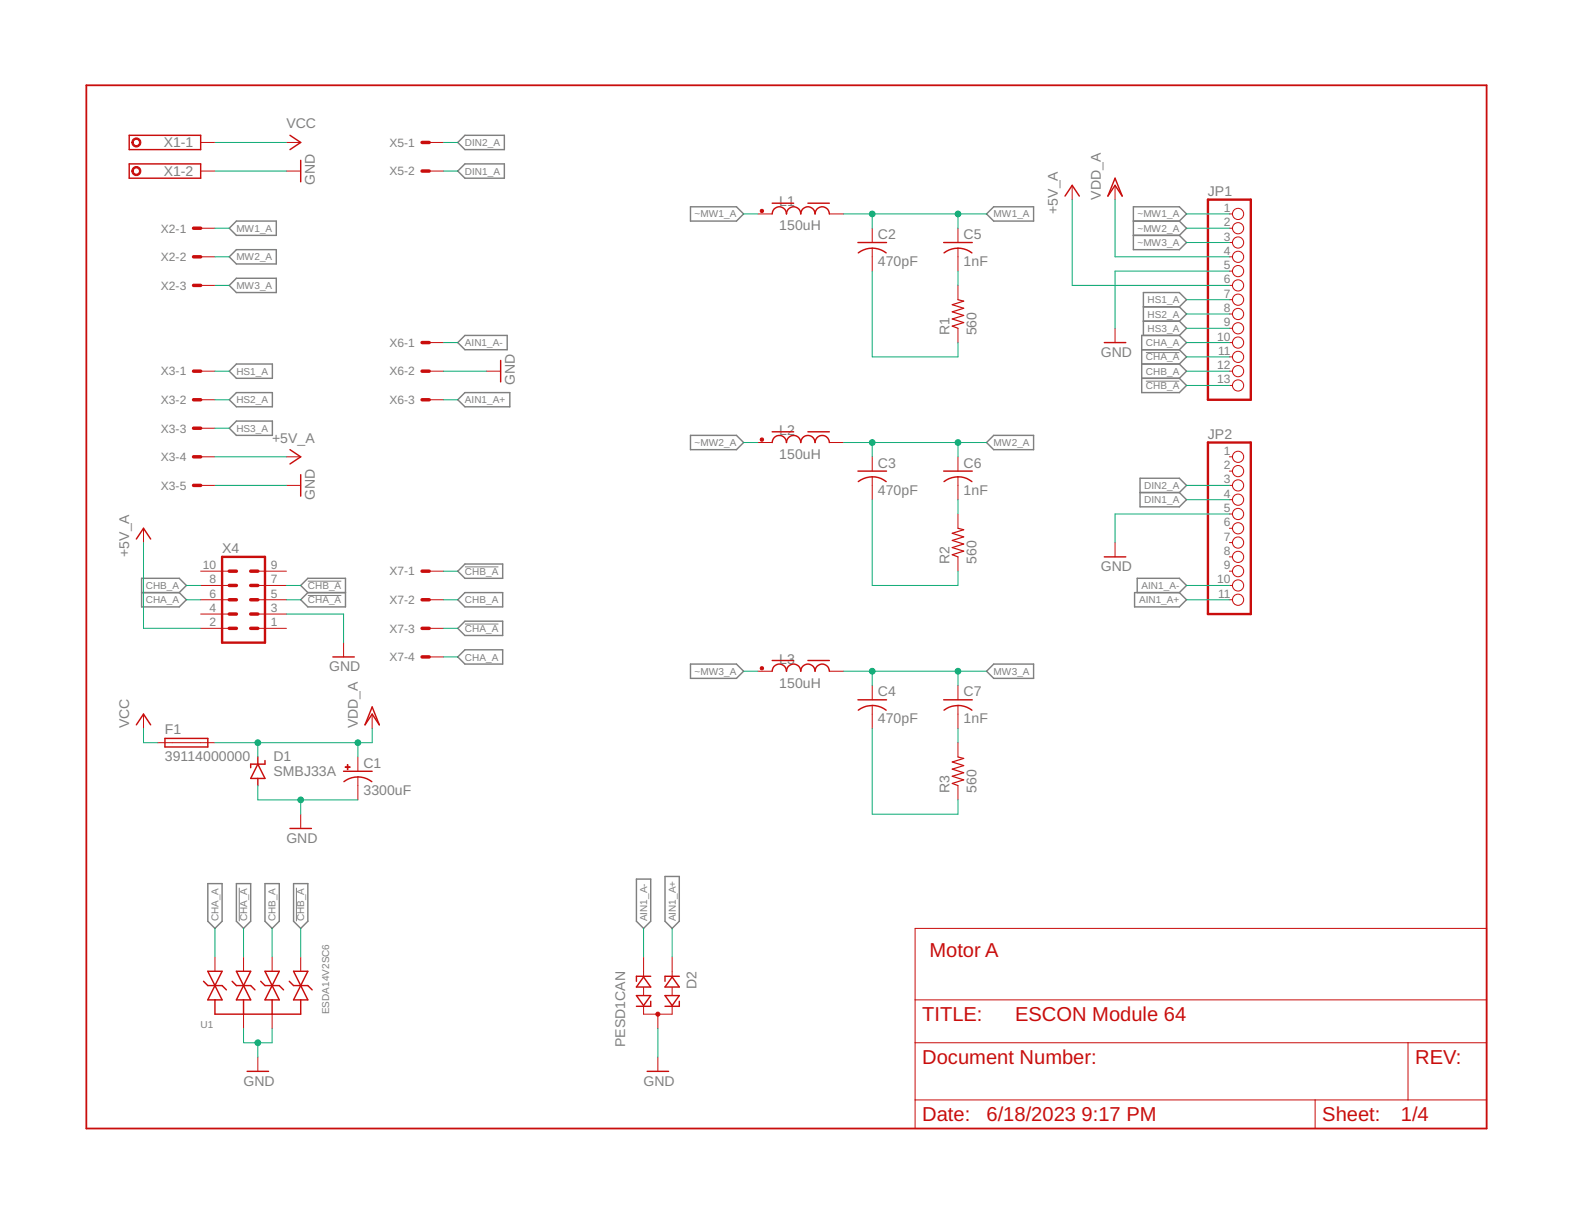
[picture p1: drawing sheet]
<svg xmlns="http://www.w3.org/2000/svg" width="279mm" height="216mm" viewBox="0 0 279 216" stroke-linecap="round" stroke-linejoin="round" font-family="sans-serif">
<g fill="none" stroke="#808080" stroke-width=".25">
<path d="M81.4 25.3l1.2-1.3h7v2.6h-7zM81.4 30.4l1.2-1.3h7v2.6h-7zM122.7 36.7h8.2l1.3 1.3-1.3 1.3h-8.2zM175.3 38l1.3-1.3h7.1v2.6h-7.1zM201.4 39.3h8.2M209.6 39.3l1.3-1.3-1.3-1.3h-8.2v7.7h8.2l1.3-1.3-1.3-1.3M209.6 39.3l1.3 1.3-1.3 1.2M40.7 40.6l1.3-1.3h7.1v2.5h-7.1zM40.7 45.6l1.3-1.2h7.1v2.5h-7.1zM40.7 50.7l1.3-1.3h7.1v2.6h-7.1zM82.6 59.6h7.5v2.5h-7.5l-1.2-1.2zM201.4 41.8h8.2"/>
<path d="M203.2 54.5h6.4M203.2 57.1h6.4M209.6 54.5l1.3-1.2-1.3-1.3h-6.4v7.6M209.6 59.6h-6.7v10.2h6.7l1.3-1.3-1.3-1.3M209.6 54.5l1.3 1.3-1.3 1.3M209.6 57.1l1.3 1.2-1.3 1.3M209.6 59.6l1.3 1.3-1.3 1.2M40.7 76.1l1.3-1.3h6.4v2.6h-6.4zM40.7 66l1.3-1.3h6.4v2.5h-6.4zM40.7 71l1.3-1.2h6.4v2.5h-6.4zM82.6 69.8h8v2.5h-8l-1.2-1.3zM122.7 77.4h8.2l1.3 1.2-1.3 1.3h-8.2z"/>
<path d="M175.3 78.6l1.3-1.2h7.1v2.5h-7.1zM202.9 64.7h6.7M202.9 67.2h6.7M202.9 62.1h6.7M209.6 62.1l1.3 1.3-1.3 1.3M209.6 64.7l1.3 1.3-1.3 1.2M202.6 85h7l1.3 1.3-1.3 1.2 1.3 1.3-1.3 1.3h-7zM202.6 87.5h7M25.2 105.3h6.7M25.2 102.8h6.7l1.2 1.2-1.2 1.3 1.2 1.3-1.2 1.2h-6.7zM53.4 104l1.3-1.2h6.7v5h-6.7l-1.3-1.2 1.3-1.3zM54.7 105.3h6.7"/>
<path d="M81.4 111.7l1.2-1.3h6.7v2.5h-6.7zM81.4 101.5l1.2-1.3h6.7v2.6h-6.7zM81.4 116.7l1.2-1.2h6.7v2.5h-6.7zM82.6 105.3h6.7v2.5h-6.7l-1.2-1.2zM122.7 118h8.2l1.3 1.3-1.3 1.2h-8.2zM175.3 119.3l1.3-1.3h7.1v2.5h-7.1zM201.7 105.3h7.9l1.3 1.3-1.3 1.2h-7.9zM202.1 105.3v-2.5h7.5l1.3 1.2-1.3 1.3M36.9 157h2.6v6.7l-1.3 1.3-1.3-1.3zM42 157h2.6v6.7l-1.3 1.3-1.3-1.3zM47.1 157h2.5v6.7l-1.2 1.3-1.3-1.3zM52.2 157h2.5v6.7l-1.3 1.3-1.2-1.3z"/>
<path d="M113.1 156.2h2.6v7.5l-1.3 1.3-1.3-1.3zM118.2 155.7h2.5v8l-1.2 1.3-1.3-1.3z"/>
</g>
<path d="M203.7 62.7h5.9M203.7 67.7h5.9M54.7 105.8h6M54.7 103.3h6M82.6 110.9h6M82.6 100.7h6M42.5 157.8v5.9M52.7 157.8v5.9" fill="none" stroke="#808080" stroke-width=".18"/>
<path d="M15.3 15.2h248.9v185.3h-248.9z" fill="none" stroke="#c90d0c" stroke-width=".32"/>
<g fill="none" stroke="#c90d0c" stroke-width=".18">
<path d="M35.7 25.3h2.5M35.7 30.4h2.5M50.9 25.3h2.5M50.9 30.4h2.5M76.3 25.3h2.5M76.3 30.4h2.5M134.7 38h2.5M147.4 38h2.5M190.6 32.9v2.6M198.2 32.9v2.6M218.5 38h.6M35.7 40.6h2.5"/>
<path d="M35.7 45.6h2.5M35.7 50.7h2.5M155 40.6v2.5M155 44.1v4.1M170.3 40.6v2.5M170.3 44.1v4.1M170.3 50.7v2.6M170.3 58.3v2.6M198.2 58.3v2.6M218.5 40.6h.6M218.5 43.1h.6M218.5 45.6h.6"/>
<path d="M218.5 48.2h.6M218.5 50.7h.6M218.5 53.3h.6M218.5 55.8h.6M218.5 58.3h.6M35.7 66h2.5M35.7 71h2.5M35.7 76.1h2.5M76.3 60.9h2.5M76.3 66h2.5M76.3 71h2.5M86.4 66h2.6"/>
<path d="M134.7 78.6h2.5M147.4 78.6h2.5M218.5 60.9h.6M218.5 63.4h.6M218.5 66h.6M218.5 68.5h.6M25.5 93.9v2.5M35.7 81.2h2.5M35.7 86.3h2.5M50.9 81.2h2.5M50.9 86.3h2.5M155 81.2v2.5"/>
<path d="M155 84.7v4.1M170.3 81.2v2.5M170.3 84.7v4.1M170.3 91.3v2.6M170.3 99v2.5M198.2 96.4v2.6M218.5 81.2h.6M218.5 83.7h.6M218.5 86.3h.6M218.5 88.8h.6M218.5 91.3h.6M218.5 93.9h.6"/>
<path d="M218.5 96.4h.6M218.5 99h.6M35.7 101.5h5M35.7 104h5M35.7 106.6h5M35.7 111.7h5M35.7 109.1h5M45.8 101.5h5.1M45.8 104h5.1M45.8 106.6h5.1M45.8 111.7h5.1M45.8 109.1h5.1"/>
<path d="M61.1 114.2v2.5M76.3 101.5h2.5M76.3 106.6h2.5M76.3 111.7h2.5M76.3 116.7h2.5M134.7 119.3h2.5M147.4 119.3h2.5M218.5 101.5h.6M218.5 104h.6M218.5 106.6h.6M25.5 126.9v2.5M28 132h10.2"/>
<path d="M63.6 134.5v2.6M63.6 138.1v4M66.1 126.9v2.5M155 121.8v2.6M155 125.4v4M170.3 121.8v2.6M170.3 125.4v4M170.3 132v2.5M170.3 139.6v2.5M53.4 144.7v2.5M38.2 170.1v2.5M43.3 170.1v2.5"/>
<path d="M48.4 170.1v2.5M53.4 170.1v2.5M114.4 178.9v1.3h5.1v-1.3M114.4 170.1v3.4M114.4 175.5v1.4M119.5 170.1v3.4M119.5 175.5v1.4M162.6 165h101.6v35.5h-101.6zM162.6 177.7h101.6M43.3 180.2v2.6M45.8 187.8v2.6M48.4 180.2v2.6"/>
<path d="M116.9 180.2v2.6M116.9 187.8v2.6M162.6 185.3h101.6M162.6 195.5h101.6M233.7 195.5v5M250.3 185.3v10.2"/>
<circle cx="220" cy="38" r=".99"/>
<circle cx="220" cy="40.6" r=".99"/>
<circle cx="220" cy="43.1" r=".99"/>
<circle cx="220" cy="53.3" r=".99"/>
<circle cx="220" cy="58.3" r=".99"/>
<circle cx="220" cy="50.7" r=".99"/>
<circle cx="220" cy="55.8" r=".99"/>
<circle cx="220" cy="45.6" r=".99"/>
<circle cx="220" cy="48.2" r=".99"/>
<circle cx="220" cy="66" r=".99"/>
<circle cx="220" cy="68.5" r=".99"/>
<circle cx="220" cy="60.9" r=".99"/>
<circle cx="220" cy="63.4" r=".99"/>
<circle cx="220" cy="91.3" r=".99"/>
<circle cx="220" cy="88.8" r=".99"/>
<circle cx="220" cy="93.9" r=".99"/>
<circle cx="220" cy="99" r=".99"/>
<circle cx="220" cy="96.4" r=".99"/>
<circle cx="220" cy="86.3" r=".99"/>
<circle cx="220" cy="81.2" r=".99"/>
<circle cx="220" cy="83.7" r=".99"/>
<circle cx="220" cy="106.6" r=".99"/>
<circle cx="220" cy="101.5" r=".99"/>
<circle cx="220" cy="104" r=".99"/>
</g>
<g fill="none" stroke="#c90d0c" stroke-width=".25">
<path d="M23 24h12.7v2.6h-12.7zM23 29.1h12.7v2.6h-12.7zM51.5 24l1.9 1.3-1.9 1.3M53.4 28.5v3.8M137.2 38a1.27 1.27 0 0 1 1.3-1.3 1.27 1.27 0 0 1 1.3 1.3 1.27 1.27 0 0 1 1.3-1.3 1.27 1.27 0 0 1 1.2 1.3 1.27 1.27 0 0 1 1.3-1.3 1.27 1.27 0 0 1 1.3 1.3 1.27 1.27 0 0 1 1.2-1.3 1.27 1.27 0 0 1 1.3 1.3M137.2 36.1h3.9M143.6 36.1h3.8M189.3 34.8l1.3-1.9 1.2 1.9M198.2 31.7l1.3 3.1-1.3-1.9-1.3 1.9zM152.5 43.1h5.1M155 44.1a4.2 4.2 0 0 1 2.5 .8M155 44.1a3.9 3.9 0 0 0-2.5 .8"/>
<path d="M167.7 43.1h5.1M170.3 44.1a4.2 4.2 0 0 1 2.4 .8M170.3 44.1a3.9 3.9 0 0 0-2.5 .8M51.5 79.9l1.9 1.3-1.9 1.2M89 64.1v3.8M137.2 78.6a1.27 1.27 0 0 1 1.3-1.2 1.27 1.27 0 0 1 1.3 1.2 1.27 1.27 0 0 1 1.3-1.2 1.27 1.27 0 0 1 1.2 1.2 1.27 1.27 0 0 1 1.3-1.2 1.27 1.27 0 0 1 1.3 1.2 1.27 1.27 0 0 1 1.2-1.2 1.27 1.27 0 0 1 1.3 1.2M137.2 76.7h3.9M143.6 76.7h3.8M196.3 60.9h3.8M24.2 95.8l1.3-1.9 1.3 1.9M53.4 84.3v3.9M152.5 83.7h5.1"/>
<path d="M152.5 85.6a4 4 0 0 1 5 0M167.7 83.7h5.1M167.8 85.6a4 4 0 0 1 4.9 0M196.3 99h3.8M59.2 116.7h3.8M137.2 119.3a1.27 1.27 0 0 1 1.3-1.3 1.27 1.27 0 0 1 1.3 1.3 1.27 1.27 0 0 1 1.3-1.3 1.27 1.27 0 0 1 1.2 1.3 1.27 1.27 0 0 1 1.3-1.3 1.27 1.27 0 0 1 1.3 1.3 1.27 1.27 0 0 1 1.2-1.3 1.27 1.27 0 0 1 1.3 1.3M137.2 117.4h3.9M143.6 117.4h3.8M24.2 128.8l1.3-1.9 1.3 1.9M29.3 131.2h7.6v1.5h-7.6zM45.8 135.8l1.3 2.5h-2.5zM45.8 134.5v1.3"/>
<path d="M45.8 138.3v1.3M47.1 135.1v.7h-2.5v.6M61.1 137.1h5M61.1 138.9a4 4 0 0 1 5 0M66.1 125.6l1.3 3.2-1.3-1.9-1.2 1.9zM152.5 124.4h5.1M155 125.3a4.2 4.2 0 0 1 2.5 .9M155 125.4a3.9 3.9 0 0 0-2.5 .8M167.7 124.4h5.1M170.3 125.3a4.2 4.2 0 0 1 2.4 .9M170.3 125.4a3.9 3.9 0 0 0-2.5 .8M51.5 147.2h3.9"/>
<path d="M36.2 174.4l.7 .7h2.6l.7 .8M36.9 172.6l2.6 5.1h-2.6l2.6-5.1zM38.2 177.7v2.5h15.2v-2.5M41.3 174.4l.7 .7h2.6l.7 .8M42 172.6h2.6l-2.6 5.1h2.6zM43.3 177.7v2.5M46.3 174.4l.8 .7h2.5l.8 .8M47.1 172.6h2.5l-2.5 5.1h2.5zM48.4 177.7v2.5M51.4 174.4l.8 .7h2.5l.8 .8M52.2 172.6h2.5l-2.5 5.1h2.5zM113.1 176.9h2.6l-1.3 1.8z"/>
<path d="M114.4 173.6l1.3 1.8h-2.6zM115.7 177.9v.9h-2.6M115.7 173.5h-2.6v.9M118.2 176.9h2.5l-1.2 1.8zM119.5 173.6l1.2 1.8h-2.5zM120.7 177.9v.9h-2.5M120.7 173.5h-2.5v.9M43.9 190.4h3.8M115 190.4h3.8"/>
</g>
<g fill="#c90d0c" stroke="#c90d0c" stroke-width=".18">
<path d="M61.3 136.2h.9v.2h-.9z"/>
<path d="M61.7 135.9h.1v.9h-.1z"/>
</g>
<g fill="#c90d0c" stroke="#c90d0c" stroke-width=".18">
<path d="M135.2 37.3h.4v.4h-.4z" fill-rule="evenodd"/>
<path d="M135.2 118.5h.4v.5h-.4z" fill-rule="evenodd"/>
<path d="M23.6 24.8a.81 .81 0 0 1 1.3 .1 .81 .81 0 0 1-.4 1.2 .81 .81 0 0 1-1.1-.8h.3a.56 .56 0 0 1 .8-.5 .56 .56 0 0 1 .1 1 .56 .56 0 0 1-.9-.3v-.2h-.3z" fill-rule="evenodd"/>
<path d="M23.6 29.9a.81 .81 0 0 1 1.3 0 .81 .81 0 0 1-.4 1.3 .81 .81 0 0 1-1.1-.8h.3a.56 .56 0 0 1 .8-.5 .56 .56 0 0 1 .1 1 .56 .56 0 0 1-.9-.3v-.2h-.3z" fill-rule="evenodd"/>
<circle cx="116.9" cy="180.2" r=".36"/>
<circle cx="135.4" cy="78.1" r=".31"/>
</g>
<path d="M170.3 53.3l1 .2-2.1 .6 2.1 .7-2.1 .6 2.1 .6-2.1 .7 2.1 .6-2.1 .7 1.1 .3M170.3 93.9l1 .2-2.1 .7 2.1 .6-2.1 .6 2.1 .7-2.1 .6 2.1 .6-2.1 .7 1.1 .4M170.3 134.5l1 .3-2.1 .6 2.1 .6-2.1 .7 2.1 .6-2.1 .6 2.1 .7-2.1 .6 1.1 .4" fill="none" stroke="#c90d0c" stroke-width=".21"/>
<path d="M214.7 35.5h7.6v35.5h-7.6zM214.7 78.6h7.6v30.5h-7.6zM39.5 99h7.6v15.2h-7.6z" fill="none" stroke="#c90d0c" stroke-width=".42"/>
<g fill="none" stroke="#c90d0c" stroke-width=".61">
<path d="M75 30.4h1.3M75 25.3h1.3M34.4 40.6h1.3M34.4 45.6h1.3M34.4 50.7h1.3M34.4 66h1.3M34.4 71h1.3M34.4 76.1h1.3M75 66h1.3M75 71h1.3M75 60.9h1.3M34.4 81.2h1.3"/>
<path d="M34.4 86.3h1.3M40.7 101.5h1.3M40.7 104h1.3M40.7 106.6h1.3M40.7 109.1h1.3M40.7 111.7h1.3M44.6 101.5h1.2M44.6 104h1.2M44.6 106.6h1.2M44.6 109.1h1.2M44.6 111.7h1.2M75 101.5h1.3"/>
<path d="M75 106.6h1.3M75 111.7h1.3M75 116.7h1.3"/>
</g>
<g fill="none" stroke="#0dab76" stroke-width=".18">
<path d="M38.2 30.4h12.7M38.2 25.3h12.7M78.8 30.4h2.6M78.8 25.3h2.6M132.2 38h2.5M149.9 38h25.4M155 38v2.6M170.3 38v2.6M190.6 35.5v15.2h27.9M198.2 35.5v10.1h20.3M210.9 38h7.6M38.2 40.6h2.5"/>
<path d="M38.2 45.6h2.5M38.2 50.7h2.5M155 48.2v15.2h15.3v-2.5M170.3 48.2v2.5M210.9 40.6h7.6M210.9 53.3h7.6M210.9 55.8h7.6M210.9 58.3h7.6M210.9 43.1h7.6M218.5 48.2h-20.3v10.1M38.2 66h2.5M38.2 71h2.5"/>
<path d="M38.2 76.1h2.5M78.8 66h7.6M78.8 71h2.6M78.8 60.9h2.6M132.2 78.6h2.5M149.9 78.6h25.4M155 78.6v2.6M170.3 78.6v2.6M210.9 66h7.6M210.9 63.4h7.6M210.9 60.9h7.6M210.9 68.5h7.6"/>
<path d="M25.5 96.4v15.3h10.2M38.2 86.3h12.7M38.2 81.2h12.7M155 88.8v15.2h15.3v-2.5M170.3 88.8v2.5M210.9 88.8h7.6M210.9 86.3h7.6M218.5 91.3h-20.3v5.1M33.1 106.6h2.6M33.1 104h2.6M50.9 106.6h2.5M50.9 104h2.5"/>
<path d="M50.9 109.1h10.2v5.1M78.8 106.6h2.6M78.8 111.7h2.6M78.8 116.7h2.6M78.8 101.5h2.6M132.2 119.3h2.5M149.9 119.3h25.4M155 119.3v2.5M170.3 119.3v2.5M210.9 106.6h7.6M210.9 104h7.6M25.5 129.4v2.6h2.5"/>
<path d="M45.8 132v2.5M45.8 139.6v2.5h17.8M63.6 132v2.5M66.1 129.4v2.6h-27.9M155 129.4v15.3h15.3v-2.6M170.3 129.4v2.6M53.4 142.1v2.6M38.2 165v5.1M43.3 165v5.1M48.4 165v5.1M53.4 165v5.1M114.4 165v5.1"/>
<path d="M119.5 165v5.1M43.3 182.8v2.5h5.1v-2.5M45.8 185.3v2.5M116.9 182.8v5"/>
</g>
<g fill="#0dab76" stroke="#0dab76" stroke-width=".18">
<circle cx="155" cy="38" r=".51"/>
<circle cx="170.3" cy="38" r=".51"/>
<circle cx="155" cy="78.6" r=".51"/>
<circle cx="170.3" cy="78.6" r=".51"/>
<circle cx="155" cy="119.3" r=".51"/>
<circle cx="170.3" cy="119.3" r=".51"/>
<circle cx="45.8" cy="132" r=".51"/>
<circle cx="63.6" cy="132" r=".51"/>
<circle cx="53.4" cy="142.1" r=".51"/>
<circle cx="45.8" cy="185.3" r=".51"/>
</g>
<g font-size="3.6" fill="#c90d0c">
<text x="165.2" y="170.1">Motor A</text>
<text x="163.9" y="181.5">TITLE:</text>
<text x="180.4" y="181.5">ESCON Module 64</text>
<text x="163.9" y="189.1">Document Number:</text>
<text x="251.5" y="189.1">REV:</text>
<text x="163.9" y="199.3">Date:</text>
<text x="175.3" y="199.3">6/18/2023</text>
<text x="192.2" y="199.3">9:17 PM</text>
<text x="235" y="199.3">Sheet:</text>
<text x="249" y="199.3">1/4</text>
</g>
<g font-size="2.5" fill="#808080">
<text x="50.9" y="22.8">VCC</text>
<text x="29.1" y="26.2">X1-1</text>
<text x="29.1" y="31.3">X1-2</text>
<text x="56" y="32.9" transform="rotate(-90 56 32.9)">GND</text>
<text x="195.7" y="35.5" transform="rotate(-90 195.7 35.5)">VDD_A</text>
<text x="214.7" y="34.8">JP1</text>
<text x="138.5" y="40.9">150uH</text>
<text x="138.5" y="36.6">L1</text>
<text x="188" y="38" transform="rotate(-90 188 38)">+5V_A</text>
<text x="156" y="47.3">470pF</text>
<text x="156" y="42.5">C2</text>
<text x="171.3" y="47.3">1nF</text>
<text x="171.3" y="42.5">C5</text>
<text x="168.8" y="59.6" transform="rotate(-90 168.8 59.6)">R1</text>
<text x="173.6" y="59.6" transform="rotate(-90 173.6 59.6)">560</text>
<text x="195.7" y="63.4">GND</text>
<text x="91.5" y="68.5" transform="rotate(-90 91.5 68.5)">GND</text>
<text x="138.5" y="77.3">L2</text>
<text x="48.4" y="78.6">+5V_A</text>
<text x="138.5" y="81.6">150uH</text>
<text x="156" y="83.1">C3</text>
<text x="171.3" y="83.1">C6</text>
<text x="214.7" y="78">JP2</text>
<text x="56" y="88.8" transform="rotate(-90 56 88.8)">GND</text>
<text x="156" y="87.9">470pF</text>
<text x="171.3" y="87.9">1nF</text>
<text x="23" y="99" transform="rotate(-90 23 99)">+5V_A</text>
<text x="39.5" y="98.2">X4</text>
<text x="168.8" y="100.2" transform="rotate(-90 168.8 100.2)">R2</text>
<text x="173.6" y="100.2" transform="rotate(-90 173.6 100.2)">560</text>
<text x="195.7" y="101.5">GND</text>
<text x="58.5" y="119.3">GND</text>
<text x="138.5" y="117.9">L3</text>
<text x="138.5" y="122.2">150uH</text>
<text x="156" y="123.7">C4</text>
<text x="171.3" y="123.7">C7</text>
<text x="23" y="129.4" transform="rotate(-90 23 129.4)">VCC</text>
<text x="29.3" y="130.5">F1</text>
<text x="63.6" y="129.4" transform="rotate(-90 63.6 129.4)">VDD_A</text>
<text x="156" y="128.5">470pF</text>
<text x="171.3" y="128.5">1nF</text>
<text x="29.3" y="135.3">39114000000</text>
<text x="48.6" y="137.9">SMBJ33A</text>
<text x="48.6" y="135.1">D1</text>
<text x="64.6" y="136.4">C1</text>
<text x="64.6" y="141.2">3300uF</text>
<text x="168.8" y="140.9" transform="rotate(-90 168.8 140.9)">R3</text>
<text x="173.6" y="140.9" transform="rotate(-90 173.6 140.9)">560</text>
<text x="50.9" y="149.7">GND</text>
<text x="123.8" y="175.8" transform="rotate(-90 123.8 175.8)">D2</text>
<text x="111.1" y="186.1" transform="rotate(-90 111.1 186.1)">PESD1CAN</text>
<text x="43.3" y="192.9">GND</text>
<text x="114.4" y="192.9">GND</text>
</g>
<g font-size="2.1" fill="#808080">
<text x="69.2" y="26.1">X5-1</text>
<text x="69.2" y="31.2">X5-2</text>
<text x="28.6" y="41.3">X2-1</text>
<text x="217.5" y="37.7">1</text>
<text x="217.5" y="40.2">2</text>
<text x="28.6" y="46.4">X2-2</text>
<text x="217.5" y="42.7">3</text>
<text x="217.5" y="45.3">4</text>
<text x="217.5" y="47.8">5</text>
<text x="28.6" y="51.5">X2-3</text>
<text x="217.5" y="50.4">6</text>
<text x="217.5" y="52.9">7</text>
<text x="217.5" y="55.4">8</text>
<text x="217.5" y="58">9</text>
<text x="69.2" y="61.6">X6-1</text>
<text x="216.3" y="60.5">10</text>
<text x="216.3" y="65.6">12</text>
<text x="216.5" y="63.1">11</text>
<text x="28.6" y="66.7">X3-1</text>
<text x="28.6" y="71.8">X3-2</text>
<text x="69.2" y="66.7">X6-2</text>
<text x="69.2" y="71.8">X6-3</text>
<text x="216.3" y="68.1">13</text>
<text x="28.6" y="76.9">X3-3</text>
<text x="28.6" y="81.9">X3-4</text>
<text x="217.5" y="80.8">1</text>
<text x="217.5" y="83.4">2</text>
<text x="28.6" y="87">X3-5</text>
<text x="217.5" y="85.9">3</text>
<text x="217.5" y="88.4">4</text>
<text x="217.5" y="91">5</text>
<text x="217.5" y="93.5">6</text>
<text x="36" y="101.1">10</text>
<text x="48.2" y="101.1">9</text>
<text x="217.5" y="96.1">7</text>
<text x="217.5" y="98.6">8</text>
<text x="217.5" y="101.1">9</text>
<text x="37.2" y="106.2">6</text>
<text x="37.2" y="103.7">8</text>
<text x="48.2" y="106.2">5</text>
<text x="48.2" y="103.7">7</text>
<text x="69.2" y="102.3">X7-1</text>
<text x="69.2" y="107.3">X7-2</text>
<text x="216.3" y="103.7">10</text>
<text x="216.5" y="106.2">11</text>
<text x="37.2" y="111.3">2</text>
<text x="37.2" y="108.8">4</text>
<text x="48.2" y="111.3">1</text>
<text x="48.2" y="108.8">3</text>
<text x="69.2" y="112.4">X7-3</text>
<text x="69.2" y="117.5">X7-4</text>
</g>
<g font-size="1.8" fill="#808080">
<text x="82.6" y="26">DIN2_A</text>
<text x="82.6" y="31">DIN1_A</text>
<text x="42" y="41.2">MW1_A</text>
<text x="123.5" y="38.6">~MW1_A</text>
<text x="176.6" y="38.6">MW1_A</text>
<text x="202.2" y="38.6">~MW1_A</text>
<text x="202.2" y="41.2">~MW2_A</text>
<text x="42" y="46.3">MW2_A</text>
<text x="202.2" y="43.7">~MW3_A</text>
<text x="42" y="51.3">MW3_A</text>
<text x="204" y="53.9">HS1_A</text>
<text x="204" y="56.4">HS2_A</text>
<text x="204" y="59">HS3_A</text>
<text x="82.6" y="61.5">AIN1_A-</text>
<text x="203.7" y="64">CHA_A</text>
<text x="203.7" y="61.5">CHA_A</text>
<text x="42" y="66.6">HS1_A</text>
<text x="42" y="71.7">HS2_A</text>
<text x="82.6" y="71.7">AIN1_A+</text>
<text x="203.7" y="69.1">CHB_A</text>
<text x="203.7" y="66.6">CHB_A</text>
<text x="42" y="76.7">HS3_A</text>
<text x="123.5" y="79.3">~MW2_A</text>
<text x="176.6" y="79.3">MW2_A</text>
<text x="203.4" y="89.4">DIN1_A</text>
<text x="203.4" y="86.9">DIN2_A</text>
<text x="25.9" y="107.2">CHA_A</text>
<text x="25.9" y="104.7">CHB_A</text>
<text x="54.7" y="107.2">CHA_A</text>
<text x="54.7" y="104.7">CHB_A</text>
<text x="82.6" y="102.1">CHB_A</text>
<text x="82.6" y="107.2">CHB_A</text>
<text x="202.4" y="107.2">AIN1_A+</text>
<text x="202.9" y="104.7">AIN1_A-</text>
<text x="82.6" y="112.3">CHA_A</text>
<text x="82.6" y="117.4">CHA_A</text>
<text x="123.5" y="119.9">~MW3_A</text>
<text x="176.6" y="119.9">MW3_A</text>
<text x="38.8" y="163.7" transform="rotate(-90 38.8 163.7)">CHA_A</text>
<text x="43.9" y="163.7" transform="rotate(-90 43.9 163.7)">CHA_A</text>
<text x="49" y="163.7" transform="rotate(-90 49 163.7)">CHB_A</text>
<text x="54.1" y="163.7" transform="rotate(-90 54.1 163.7)">CHB_A</text>
<text x="115" y="163.7" transform="rotate(-90 115 163.7)">AIN1_A-</text>
<text x="120.1" y="163.7" transform="rotate(-90 120.1 163.7)">AIN1_A+</text>
<text x="35.7" y="182.8">U1</text>
<text x="58.5" y="180.2" transform="rotate(-90 58.5 180.2)">ESDA14V2SC6</text>
</g>
</svg>
